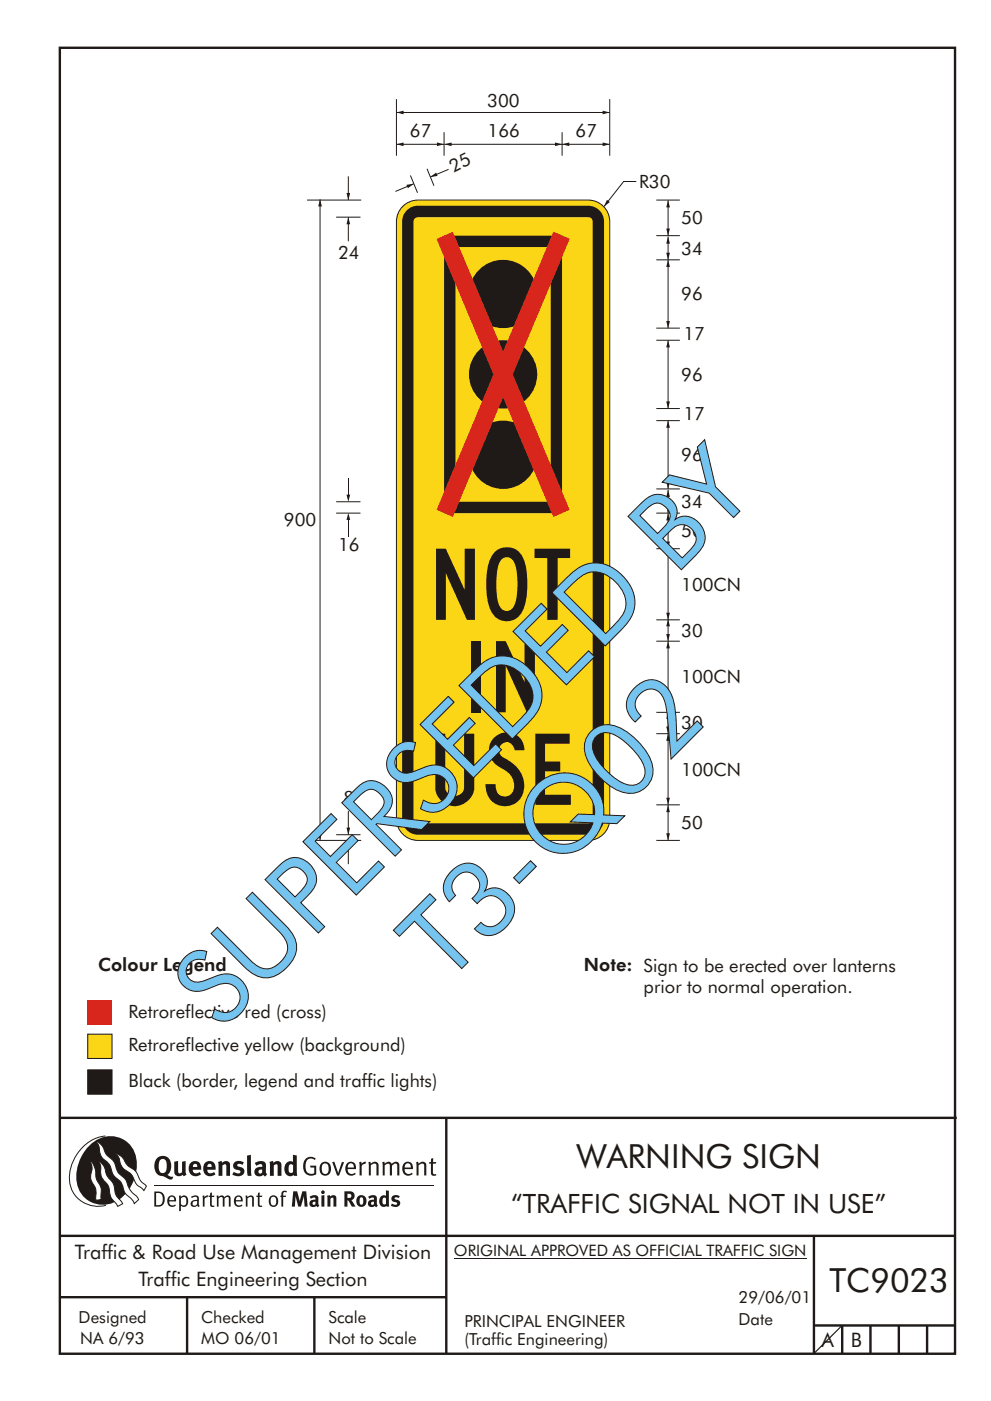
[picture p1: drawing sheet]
<svg xmlns="http://www.w3.org/2000/svg" width="210mm" height="297mm" viewBox="0 0 210 297" stroke-linecap="round" stroke-linejoin="round" font-family="sans-serif">
<g fill="none" stroke="#1f1a17" stroke-width=".51">
<path d="M12.7 10.1h189.9v276.9h-189.9zM12.7 237h190.3M94.7 236.9v50.1M12.7 262h190M12.7 275h82M39.7 275v12M66.7 275v12M172.7 262v25M172.7 281h30M178.7 281v6M184.7 281v6M190.7 281v6"/>
<path d="M196.7 281v6"/>
</g>
<path d="M18.6 219.3h5.2v5.1h-5.2z" fill-rule="evenodd" fill="#fad617" stroke="#1f1a17" stroke-width=".21"/>
<path d="M18.6 226.8h5.2v5.2h-5.2z" fill-rule="evenodd" fill="#1f1a17" stroke="#1f1a17" stroke-width=".21"/>
<path d="M18.6 212.1h5.2v5.2h-5.2z" fill="#d9261c"/>
<path d="M84.1 21v12M87.1 37.2l1.5 3.7M90.6 35.8l1.5 3.6M94.2 28v5M119.3 28v5M129.4 21v12M135 38.5h-2.7l-4.2 5.3M65.1 42.4h11.5M71.3 46h5.2" fill="none" stroke="#1f1a17" stroke-width=".21"/>
<path d="M128.8 42.4l.6 .4-1.3 1z" fill-rule="evenodd" fill="#1f1a17"/>
<path d="M85.7 43.5a4.5 4.5 0 0 1 3-1.1h36.1a4.6 4.6 0 0 1 4.6 4.6v126.6a4.6 4.6 0 0 1-4.6 4.6h-36.1a4.6 4.6 0 0 1-4.6-4.6v-126.6a4.5 4.5 0 0 1 1.6-3.5z" fill-rule="evenodd" fill="#fad617" stroke="#1f1a17" stroke-width=".21"/>
<path d="M86.3 44.6a3.3 3.3 0 0 1 2.4-1h36.1a3.3 3.3 0 0 1 3.4 3.4v126.6a3.3 3.3 0 0 1-3.4 3.4h-36.1a3.3 3.3 0 0 1-3.4-3.4v-126.6a3.3 3.3 0 0 1 1-2.4z" fill-rule="evenodd" fill="#1f1a17"/>
<path d="M88 46.3l.7-.3h36.1a.93 .93 0 0 1 .9 1v126.6a.93 .93 0 0 1-.9 1h-36.1a.93 .93 0 0 1-1-1v-126.6z" fill-rule="evenodd" fill="#fad617"/>
<g fill="none" stroke="#1f1a17" stroke-width=".21">
<path d="M139.2 50h5M139.2 55.1h5M139.2 42.4h5M139.2 69.6h5M139.2 72.1h5M139.2 89.2h5M139.2 86.6h5M139.2 116.3h5M139.2 108.8h5M139.2 103.7h5M139.2 135.9h5M139.2 131.4h5"/>
<path d="M139.2 155.6h5M139.2 151h5M139.2 178.2h5M139.2 170.6h5"/>
</g>
<g fill="#1f1a17">
<path d="M94.2 50h25.1v58.8h-25.1zM96.6 52.4h20.2v54h-20.2z" fill-rule="evenodd"/>
<circle cx="106.7" cy="96.4" r="7.2"/>
<circle cx="106.7" cy="79.4" r="7.2"/>
<circle cx="106.7" cy="62.3" r="7.2"/>
</g>
<path d="M92.6 50.7l3.5-1.6 10.6 25.4 10.7-25.4 3.5 1.5-12.1 28.8 12.1 28.7-3.5 1.5-10.7-25.4-10.6 25.4-3.5-1.5 12.1-28.7z" fill-rule="evenodd" fill="#d9261c"/>
<path d="M87.8 39l-3.9 1.6" fill="none" stroke="#1f1a17" stroke-width=".21"/>
<path d="M86.2 39.2l1.6-.2-1.3 .9-.3-.7 1.6-.2z" fill-rule="evenodd" fill="#1f1a17"/>
<path d="M95.2 35.9l-3.9 1.6" fill="none" stroke="#1f1a17" stroke-width=".21"/>
<path d="M91.3 37.5l1.2-.9 .3 .7-1.5 .2 1.2-.9z" fill-rule="evenodd" fill="#1f1a17"/>
<path d="M71.3 108.8h5.2M71.3 106.4h5.2M65.1 178.2h11.5M71.3 177h5.2M73.9 178.2v5" fill="none" stroke="#1f1a17" stroke-width=".21"/>
<path d="M73.9 178.2l.4 1.5h-.8z" fill-rule="evenodd" fill="#1f1a17"/>
<path d="M73.9 172v5" fill="none" stroke="#1f1a17" stroke-width=".21"/>
<path d="M73.5 175.5h.8l-.4 1.5z" fill-rule="evenodd" fill="#1f1a17"/>
<path d="M141.7 170.7v7.5" fill="none" stroke="#1f1a17" stroke-width=".21"/>
<g fill="#1f1a17">
<path d="M141.7 170.7l.4 1.5h-.7l.3-1.5 .4 1.5z" fill-rule="evenodd"/>
<path d="M141.4 176.7h.7l-.4 1.5 .4-1.5-.4 1.5z" fill-rule="evenodd"/>
</g>
<path d="M141.7 155.6v15" fill="none" stroke="#1f1a17" stroke-width=".21"/>
<g fill="#1f1a17">
<path d="M141.7 155.6l.4 1.5h-.7l.3-1.5 .4 1.5z" fill-rule="evenodd"/>
<path d="M141.4 169.1h.7l-.4 1.5 .4-1.5-.4 1.5z" fill-rule="evenodd"/>
</g>
<path d="M141.7 150.9v4.7" fill="none" stroke="#1f1a17" stroke-width=".21"/>
<g fill="#1f1a17">
<path d="M141.7 150.9l.4 1.5h-.7l.3-1.5 .4 1.5z" fill-rule="evenodd"/>
<path d="M141.4 154h.7l-.4 1.6 .4-1.6-.4 1.6z" fill-rule="evenodd"/>
</g>
<path d="M141.7 136v15" fill="none" stroke="#1f1a17" stroke-width=".21"/>
<g fill="#1f1a17">
<path d="M141.7 136l.4 1.5h-.7l.3-1.5 .4 1.5z" fill-rule="evenodd"/>
<path d="M141.4 149.5h.7l-.4 1.5 .4-1.5-.4 1.5z" fill-rule="evenodd"/>
</g>
<path d="M141.7 131.3v4.6" fill="none" stroke="#1f1a17" stroke-width=".21"/>
<g fill="#1f1a17">
<path d="M141.7 131.3l.4 1.5h-.7l.3-1.5 .4 1.5z" fill-rule="evenodd"/>
<path d="M141.4 134.4h.7l-.4 1.5 .4-1.5-.4 1.5z" fill-rule="evenodd"/>
</g>
<path d="M141.7 116.3v15.1" fill="none" stroke="#1f1a17" stroke-width=".21"/>
<g fill="#1f1a17">
<path d="M141.7 116.3l.4 1.6h-.7l.3-1.6 .4 1.6z" fill-rule="evenodd"/>
<path d="M141.4 129.9h.7l-.4 1.5 .4-1.5-.4 1.5z" fill-rule="evenodd"/>
</g>
<path d="M141.7 108.8v7.5" fill="none" stroke="#1f1a17" stroke-width=".21"/>
<g fill="#1f1a17">
<path d="M141.7 108.8l.4 1.5h-.7l.3-1.5 .4 1.5z" fill-rule="evenodd"/>
<path d="M141.4 114.8h.7l-.4 1.5 .4-1.5-.4 1.5z" fill-rule="evenodd"/>
</g>
<path d="M141.7 103.9v4.9" fill="none" stroke="#1f1a17" stroke-width=".21"/>
<g fill="#1f1a17">
<path d="M141.7 103.9l.4 1.5h-.7l.3-1.5 .4 1.5z" fill-rule="evenodd"/>
<path d="M141.4 107.3h.7l-.4 1.5 .4-1.5-.4 1.5z" fill-rule="evenodd"/>
</g>
<path d="M141.7 89.2v14.5" fill="none" stroke="#1f1a17" stroke-width=".21"/>
<g fill="#1f1a17">
<path d="M141.7 89.2l.4 1.5h-.7l.3-1.5 .4 1.5z" fill-rule="evenodd"/>
<path d="M141.4 102.2h.7l-.4 1.5 .4-1.5-.4 1.5z" fill-rule="evenodd"/>
</g>
<path d="M141.7 72.1v14.5" fill="none" stroke="#1f1a17" stroke-width=".21"/>
<g fill="#1f1a17">
<path d="M141.7 72.1l.4 1.5h-.7l.3-1.5 .4 1.5z" fill-rule="evenodd"/>
<path d="M141.4 85.1h.7l-.4 1.5 .4-1.5-.4 1.5z" fill-rule="evenodd"/>
</g>
<path d="M141.7 55.1v14.5" fill="none" stroke="#1f1a17" stroke-width=".21"/>
<g fill="#1f1a17">
<path d="M141.7 55.1l.4 1.5h-.7l.3-1.5 .4 1.5z" fill-rule="evenodd"/>
<path d="M141.4 68.1h.7l-.4 1.5 .4-1.5-.4 1.5z" fill-rule="evenodd"/>
</g>
<path d="M141.7 50.1v5" fill="none" stroke="#1f1a17" stroke-width=".21"/>
<g fill="#1f1a17">
<path d="M141.7 50.1l.4 1.6h-.7l.3-1.6 .4 1.6z" fill-rule="evenodd"/>
<path d="M141.4 53.6h.7l-.4 1.5 .4-1.5-.4 1.5z" fill-rule="evenodd"/>
</g>
<path d="M141.7 42.5v7.5" fill="none" stroke="#1f1a17" stroke-width=".21"/>
<g fill="#1f1a17">
<path d="M141.7 42.5l.4 1.5h-.7l.3-1.5 .4 1.5z" fill-rule="evenodd"/>
<path d="M141.4 48.5h.7l-.4 1.5 .4-1.5-.4 1.5z" fill-rule="evenodd"/>
</g>
<path d="M119.3 30.6h10.1" fill="none" stroke="#1f1a17" stroke-width=".21"/>
<g fill="#1f1a17">
<path d="M119.3 30.6l1.5-.4v.8l-1.5-.4 1.5-.4z" fill-rule="evenodd"/>
<path d="M127.9 30.2l1.5 .4-1.5 .4v-.8l1.5 .4z" fill-rule="evenodd"/>
</g>
<path d="M94.3 30.6h25" fill="none" stroke="#1f1a17" stroke-width=".21"/>
<g fill="#1f1a17">
<path d="M94.3 30.6l1.5-.4v.8l-1.5-.4 1.5-.4z" fill-rule="evenodd"/>
<path d="M117.7 30.2l1.6 .4-1.6 .4v-.8l1.6 .4z" fill-rule="evenodd"/>
</g>
<path d="M84.1 30.6h10.1" fill="none" stroke="#1f1a17" stroke-width=".21"/>
<g fill="#1f1a17">
<path d="M84.1 30.6l1.5-.4v.8l-1.5-.4 1.5-.4z" fill-rule="evenodd"/>
<path d="M92.7 30.2l1.5 .4-1.5 .4v-.8l1.5 .4z" fill-rule="evenodd"/>
</g>
<path d="M84.1 23.8h45.3" fill="none" stroke="#1f1a17" stroke-width=".21"/>
<g fill="#1f1a17">
<path d="M84.1 23.8l1.5-.3v.7l-1.5-.4 1.5-.3z" fill-rule="evenodd"/>
<path d="M127.9 23.5l1.5 .3-1.5 .4v-.7l1.5 .3z" fill-rule="evenodd"/>
</g>
<path d="M73.9 46v5.2" fill="none" stroke="#1f1a17" stroke-width=".21"/>
<path d="M73.9 46l.4 1.6h-.8z" fill-rule="evenodd" fill="#1f1a17"/>
<path d="M73.9 37.4v5" fill="none" stroke="#1f1a17" stroke-width=".21"/>
<path d="M73.5 40.9h.8l-.4 1.5z" fill-rule="evenodd" fill="#1f1a17"/>
<path d="M67.9 42.3v135.9" fill="none" stroke="#1f1a17" stroke-width=".21"/>
<g fill="#1f1a17">
<path d="M67.9 42.3l.4 1.5h-.8l.4-1.5 .4 1.5z" fill-rule="evenodd"/>
<path d="M67.5 176.7h.8l-.4 1.5 .4-1.5-.4 1.5z" fill-rule="evenodd"/>
</g>
<path d="M73.9 110.3v3.5" fill="none" stroke="#1f1a17" stroke-width=".21"/>
<path d="M73.9 108.7l.4 1.5h-.8z" fill-rule="evenodd" fill="#1f1a17"/>
<path d="M73.9 101.3v3.5" fill="none" stroke="#1f1a17" stroke-width=".21"/>
<path d="M73.5 104.9h.8l-.4 1.5 .4-1.5-.4 1.5z" fill-rule="evenodd" fill="#1f1a17"/>
<path d="M96.3 266.7h74.7" fill="none" stroke="#1f1a17" stroke-width=".21"/>
<g fill="#1f1a17">
<path d="M64.9 245.6a1.61 1.61 0 0 1 2.1 .1l-.2 .2a1.17 1.17 0 0 0-1.4-.1 1.17 1.17 0 0 0-.6 1.2 1.42 1.42 0 0 0 1.2 1.9l.7-.2v-1.2h-.8l-.1-.4h1.3v1.9a1.82 1.82 0 0 1-2.2-.1 1.82 1.82 0 0 1-.6-2.1l.2-.7z" fill-rule="evenodd"/>
<path d="M68.2 246.6a1.77 1.77 0 0 0 .4 2.6 1.39 1.39 0 0 0 1.4-.5 1.39 1.39 0 0 0 .2-1.5 1.19 1.19 0 0 0-2-.6zM68.5 246.8a.83 .83 0 0 1 1 .1 .83 .83 0 0 1 .2 1 .75 .75 0 0 1-.6 1 .75 .75 0 0 1-.8-.8v-.9z" fill-rule="evenodd"/>
<path d="M70.5 246.4l.4-.1 .8 2.4 .8-2.3h.5l-1.1 2.8h-.4z" fill-rule="evenodd"/>
<path d="M73.6 246.7a1.74 1.74 0 0 0 .5 2.5h.9l.5-.3-.2-.3a.89 .89 0 0 1-1.1 .2 .89 .89 0 0 1-.4-.9h1.7a1.15 1.15 0 0 0-.4-1.4 1.15 1.15 0 0 0-1.5 .2zM74 246.9a.67 .67 0 0 1 .8-.1 .67 .67 0 0 1 .3 .7h-1.3z" fill-rule="evenodd"/>
<path d="M76.2 246.4l.4-.1 .1 .5 .5-.4 .5-.1-.2 .5a.61 .61 0 0 0-.8 .6v1.8h-.4z" fill-rule="evenodd"/>
<path d="M78.1 246.4l.5-.1 .1 .5a.89 .89 0 0 1 .9-.5 .89 .89 0 0 1 .7 .8v2.1h-.4v-2.1l-.1-.3-.3-.1-.8 .4v2.1h-.4z" fill-rule="evenodd"/>
<path d="M81.1 246.4l.4-.1 .1 .4a.83 .83 0 0 1 .8-.4 .83 .83 0 0 1 .7 .5 .86 .86 0 0 1 .9-.5 .86 .86 0 0 1 .7 .8v2.1h-.4l-.1-2.3a.5 .5 0 0 0-.8 0l-.2 .2v2.1h-.5v-2.2l-.4-.3-.7 .4v2.1h-.4z" fill-rule="evenodd"/>
<path d="M85.7 246.7a1.74 1.74 0 0 0 .5 2.5h.9l.5-.3-.2-.3a.89 .89 0 0 1-1.1 .2 .89 .89 0 0 1-.4-.9h1.7a1.15 1.15 0 0 0-.5-1.4 1.15 1.15 0 0 0-1.4 .2zM86 246.9a.67 .67 0 0 1 .9-.1 .67 .67 0 0 1 .3 .7h-1.3z" fill-rule="evenodd"/>
<path d="M88.3 246.4l.4-.1 .1 .5a.89 .89 0 0 1 .9-.5 .89 .89 0 0 1 .7 .8v2.1h-.4v-2.1l-.1-.3-.3-.1-.8 .4v2.1h-.4z" fill-rule="evenodd"/>
<path d="M91.5 245.7l.4-.2v.9h.7l-.2 .3h-.5v2.1l.1 .1h.5l.1 .3a.71 .71 0 0 1-1.2-.5v-2h-.3v-.3h.3z" fill-rule="evenodd"/>
<path d="M37 246.3l.8-.2v2a.46 .46 0 0 0 .2 .7 .46 .46 0 0 0 .6-.3v-2.2l.8-.1v2.3l.2 .6-.6 .3-.2-.3a1.03 1.03 0 0 1-1.2 .2 1.03 1.03 0 0 1-.6-1z" fill-rule="evenodd"/>
<path d="M40.4 246.6a1.64 1.64 0 0 0 0 2.3 1.64 1.64 0 0 0 2.3 .1l-.4-.5a.78 .78 0 0 1-.9 .3 .78 .78 0 0 1-.5-.8h1.8a1.37 1.37 0 0 0-.6-1.6 1.37 1.37 0 0 0-1.7 .2zM41 246.9a.48 .48 0 0 1 .7-.1 .48 .48 0 0 1 .2 .6h-1z" fill-rule="evenodd"/>
<path d="M43.5 246.6a1.65 1.65 0 0 0-.2 2 1.65 1.65 0 0 0 1.9 .7l.5-.3-.3-.5a.78 .78 0 0 1-.9 .3 .78 .78 0 0 1-.5-.8h1.8a1.37 1.37 0 0 0-.6-1.6 1.37 1.37 0 0 0-1.7 .2zM44.1 246.9a.48 .48 0 0 1 .6-.1 .48 .48 0 0 1 .2 .6h-.9z" fill-rule="evenodd"/>
<path d="M46.3 246.4l.7-.3 .1 .4a.95 .95 0 0 1 1-.3 .95 .95 0 0 1 .7 .9v2.2h-.8v-2.3l-.3-.2-.5 .3v2.2h-.8z" fill-rule="evenodd"/>
<path d="M49.7 246.5a1.73 1.73 0 0 1 2-.1l-.2 .6-.6-.2a.42 .42 0 0 0-.6 .3l.2 .2a1.23 1.23 0 0 1 1.4 1 1.47 1.47 0 0 1-2.3 .9l-.3-.1 .3-.6 .7 .3a.47 .47 0 0 0 .7-.3 .87 .87 0 0 0-1-.6l-.4-.2-.1-.4z" fill-rule="evenodd"/>
<path d="M54.1 246.6l.3 .6 .3-.2a.62 .62 0 0 1 .9 0v.4a1.21 1.21 0 0 0-1.3 .3 1.21 1.21 0 0 0-.2 1.4 1.19 1.19 0 0 0 1.7 0l.5 .3 .4-.4-.3-.4v-1.3a.96 .96 0 0 0-1.3-1.1zM55 248.1l.6-.1v.6a.43 .43 0 0 1-.6 .1 .43 .43 0 0 1 0-.6z" fill-rule="evenodd"/>
<path d="M57.2 246.4l.7-.3 .1 .4a.95 .95 0 0 1 1-.3 .95 .95 0 0 1 .7 .9v2.2h-.8v-2.3l-.3-.2-.5 .3v2.2h-.8z" fill-rule="evenodd"/>
<path d="M62.2 244.8v1.6a1.29 1.29 0 0 0-1.4 .1 1.29 1.29 0 0 0-.5 1.3 1.24 1.24 0 0 0 .5 1.4 1.24 1.24 0 0 0 1.5-.1l.1 .2h.7l-.1-4.3zM61.5 246.9h.4l.3 .1v1.5l-.3 .2a.48 .48 0 0 1-.6-.5 1.52 1.52 0 0 1 .2-1.3z" fill-rule="evenodd"/>
<path d="M52.4 245l.8-.2 .2 4.5h-.8l-.1-.2z" fill-rule="evenodd"/>
</g>
<path d="M22.4 240.9a9 9 0 0 0-7.4 10.8 6.2 6.2 0 0 0 7.5 3.9M32.7 251.4h59.4" fill="none" stroke="#1f1a17" stroke-width=".21"/>
<path d="M19.1 242.7a5.7 5.7 0 0 1 6.5-1.4 5.7 5.7 0 0 1 3.4 5.7 8.6 8.6 0 0 1-6.2 8.4 5.7 5.7 0 0 1-6.5-7.1 9.9 9.9 0 0 1 2.8-5.6z" fill-rule="evenodd" fill="#1f1a17"/>
<path d="M24.4 244.6a3.1 3.1 0 0 1 2.3 2.1l.8 .8a3.2 3.2 0 0 1 2 2.3l.4 .7 1.2 1-.6 .9-.2-.3a3.5 3.5 0 0 1-1.9-2 3.8 3.8 0 0 0-2.1-2.2 3.5 3.5 0 0 1-1-2.3zM20.4 242a3.4 3.4 0 0 1 1.9 2.4l.7 .9a3.3 3.3 0 0 1 1.7 2.5 4.4 4.4 0 0 0 1.7 2l.3 .3a6.1 6.1 0 0 0 2.5 3.7l.2 .5-.9 .9a6.1 6.1 0 0 0-1.9-2.2l-.4-.7a3.6 3.6 0 0 0-1.9-2.8l-.6-1.1a3.6 3.6 0 0 0-1.9-2.8 3.7 3.7 0 0 1-.8-2.4zM21 246.2a3.4 3.4 0 0 1 1.5 2.7l.6 .9a3.8 3.8 0 0 1 1.4 3.1l.3 .8 1.2 1.5-1 .6-.5-.8a3.2 3.2 0 0 1-1.3-2.8 4.3 4.3 0 0 0-1.4-2.2 4.7 4.7 0 0 1-.5-2.9zM19.2 246.1a5.1 5.1 0 0 1 1.2 3.7l.3 .7a3.1 3.1 0 0 1 .7 3l.1 .8-1.1 .2-.1-.8a3.5 3.5 0 0 0-.9-3.2 3.6 3.6 0 0 1 .1-2.6z" fill-rule="evenodd" fill="#fff" stroke="#1f1a17" stroke-width=".21"/>
<g fill="#1f1a17">
<path d="M33.4 245.5a2.51 2.51 0 0 0 .4 3.7l.8 .2a2.78 2.78 0 0 0 2 .6l.2-.5h-.6l-.7-.4a2.56 2.56 0 0 0 0-3.8 1.83 1.83 0 0 0-2.1 .2zM34 245.9a.87 .87 0 0 1 1 0 .87 .87 0 0 1 .4 .9v.4a1.17 1.17 0 0 1-.9 1.5h-.3a2.38 2.38 0 0 1-.2-2.8z" fill-rule="evenodd"/>
<path d="M33.1 252.9v2.6a1.12 1.12 0 0 0 1.2-.3 1.12 1.12 0 0 0 .2-1.1l-.1-.6-.3-.4zM32.7 252.6h1.1a1.67 1.67 0 0 1 1.2 1.7 1.67 1.67 0 0 1-1.3 1.5h-1zM36.1 253.9l-.2 .6h1.1a.55 .55 0 0 0-.3-.7 .55 .55 0 0 0-.6 .1zM35.8 253.8a.95 .95 0 0 1 1.2-.2 .95 .95 0 0 1 .4 1.1h-1.5a.72 .72 0 0 0 .4 .8 .72 .72 0 0 0 .9-.1l.1 .2a1.15 1.15 0 0 1-1.5 0 1.15 1.15 0 0 1-.2-1.5zM38.4 254.1v1.2a.7 .7 0 0 0 .9 .1 .7 .7 0 0 0 .2-.9 .61 .61 0 0 0-.4-.7 .61 .61 0 0 0-.7 .3zM38 253.5l.3-.1 .1 .4a.95 .95 0 0 1 1.2-.1 .95 .95 0 0 1 .3 1.1 .92 .92 0 0 1-.5 1 .92 .92 0 0 1-1-.2v1.1l-.4 .1zM40.9 254.9a.5 .5 0 0 0 .2 .7 .5 .5 0 0 0 .7-.3v-.7zM40.5 253.8a1 1 0 0 1 1.7 .2v1.4l.2 .3-.2 .2-.3-.3a.78 .78 0 0 1-1.4-.1 .78 .78 0 0 1 .8-1.1h.5a.58 .58 0 0 0-.3-.7 .58 .58 0 0 0-.7 .3zM43 253.5l.3-.1 .1 .4 .3-.3h.5l-.2 .3a.52 .52 0 0 0-.6 .6v1.4h-.4zM44.6 252.9l.4-.1-.1 .7h.6l-.1 .3h-.5v1.5a.35 .35 0 0 0 .6 .3v.2a.57 .57 0 0 1-.6 .1 .57 .57 0 0 1-.3-.5v-1.6h-.3v-.3h.3zM45.9 253.5l.4-.1 .1 .4 .2-.2a.64 .64 0 0 1 1 .2 .7 .7 0 0 1 .8-.4 .7 .7 0 0 1 .5 .7v1.7h-.4v-1.7l-.2-.3-.7 .3v1.7h-.3v-1.6a.38 .38 0 0 0-.3-.5 .38 .38 0 0 0-.5 .3l-.1 .1v1.7h-.4zM50.2 253.9l-.2 .6h1.1a.55 .55 0 0 0-.2-.7 .55 .55 0 0 0-.7 .1zM49.9 253.8a.95 .95 0 0 1 1.2-.2 .95 .95 0 0 1 .4 1.1h-1.5a.72 .72 0 0 0 .4 .8 .72 .72 0 0 0 .9-.1l.1 .2a1.15 1.15 0 0 1-1.5 0 1.15 1.15 0 0 1-.2-1.5zM52.1 253.5l.3-.1 .1 .4a.72 .72 0 0 1 .8-.4 .72 .72 0 0 1 .6 .7v1.7h-.4v-1.5a.45 .45 0 0 0-.3-.6 .45 .45 0 0 0-.5 .3l-.2 .1v1.7h-.3zM54.7 252.9l.4-.1v.7h.6l-.1 .3h-.5v1.5a.35 .35 0 0 0 .5 .3v.2a.57 .57 0 0 1-.6 .1 .57 .57 0 0 1-.3-.5v-1.6h-.3v-.3h.3zM57.6 253.9l-.2 .7a.65 .65 0 0 0 .3 .9 .65 .65 0 0 0 .8-.3l.1-.1a.93 .93 0 0 0-.7-1.4zM57.3 253.8a1.12 1.12 0 0 1 1.4 0 1.12 1.12 0 0 1 .2 1.4 1.01 1.01 0 0 1-1.2 .7 1.01 1.01 0 0 1-.7-1.2zM59.9 252.6l.5-.2 .5 .2-.2 .2-.3-.1-.3 .2v.6h.6l-.1 .3h-.5v2h-.4v-2h-.2v-.3h.2zM62.2 252.6l-.3 3.2h.7l.1-2.2 .6 2.2h.5l.7-2.2 .1 2.2h.7l-.3-3.2h-.9l-.5 2.1-.5-2.1zM65.7 253.7l.3 .5a.51 .51 0 0 1 .5-.3 .51 .51 0 0 1 .4 .4v.1a.88 .88 0 0 0-1.1 .3 .88 .88 0 0 0 .2 1.1 .9 .9 0 0 0 1.1-.1l.3 .3 .4-.4-.3-.3v-1.1a.87 .87 0 0 0-.4-.8 .87 .87 0 0 0-1 .1zM66.4 254.9l.5-.1v.5l-.1 .1h-.3l-.2-.1zM68.2 253.5v2.3h.6v-2.4zM68.1 252.8a.4 .4 0 0 0 .8 0 .4 .4 0 0 0-.8 0zM69.4 253.5l.1 2.3h.6v-1.7a.33 .33 0 0 1 .4-.2 .33 .33 0 0 1 .2 .4v1.5h.7v-1.7a.75 .75 0 0 0-.6-.7 .75 .75 0 0 0-.8 .3v-.3zM73.1 252.6v3.2h.6v-1.3l.3 .2 .7 1.1h.7l-.9-1.4a.94 .94 0 0 0 .7-1 .94 .94 0 0 0-.9-.8zM73.7 253.1a.51 .51 0 0 1 .7 .1 .51 .51 0 0 1-.1 .8h-.6zM75.9 253.7a1.19 1.19 0 0 0-.1 1.8 1.19 1.19 0 0 0 1.7-.1 1.19 1.19 0 0 0 0-1.6 1.19 1.19 0 0 0-1.6-.1zM76.5 253.9h.2a.99 .99 0 0 1 0 1.5 1.06 1.06 0 0 1-.2-1.5zM78.1 253.7l.3 .5a.51 .51 0 0 1 .5-.3 .51 .51 0 0 1 .4 .4v.1a.88 .88 0 0 0-1.1 .3 .88 .88 0 0 0 .2 1.1 .9 .9 0 0 0 1.1-.1l.3 .3 .4-.4-.2-.3v-1.1a.87 .87 0 0 0-.5-.8 .87 .87 0 0 0-1 .1zM78.9 254.9l.4-.1v.5l-.1 .1h-.3l-.2-.1zM81.9 252.4v1.2a1.2 1.2 0 0 0-1.4 .5 1.2 1.2 0 0 0 .2 1.5l.5 .3 .8-.2v.1h.6l-.1-3.3zM81.4 254l.5 .1-.1 1.2a.46 .46 0 0 1-.5 0 .46 .46 0 0 1-.2-.6zM83.3 253.6a.79 .79 0 0 0-.2 1 .79 .79 0 0 0 1 .3 .33 .33 0 0 1 0 .5 .33 .33 0 0 1-.5 0l-.5-.2-.2 .4a1.15 1.15 0 0 0 1.2 .3 1.15 1.15 0 0 0 .8-1 1.49 1.49 0 0 0-1.2-.7 .4 .4 0 0 1 .3-.4 .4 .4 0 0 1 .4 .1l.2 .1 .2-.4a1.47 1.47 0 0 0-1.5 0z" fill-rule="evenodd"/>
</g>
<path d="M178.7 281l-6 6" fill="none" stroke="#1f1a17" stroke-width=".25"/>
<g font-size="22.4" fill="#1f1a17">
<text x="94.6" y="208.7" transform="rotate(-45 94.6 208.7)">T3-Q02</text>
<text x="46.7" y="218.7" transform="rotate(-45 46.7 218.7)">SUPERSEDED BY</text>
</g>
<g font-size="15.1" fill="#1f1a17">
<text x="92.5" y="131.4">NOT</text>
<text x="100" y="151">IN</text>
<text x="92.4" y="170.6">USE</text>
</g>
<g font-size="7.1" fill="#1f1a17">
<text x="122.3" y="247.6">WARNING SIGN</text>
<text x="176" y="274">TC9023</text>
</g>
<text font-size="5.6" fill="#1f1a17" x="108.5" y="257.2">“TRAFFIC SIGNAL NOT IN USE”</text>
<g font-size="4.2" fill="#1f1a17">
<text x="15.9" y="267">Traffic &amp; Road Use Management Division</text>
<text x="29.4" y="272.6">Traffic Engineering Section</text>
<text x="174.3" y="285.6">A</text>
<text x="180.5" y="285.6">B</text>
</g>
<g font-size="3.9" fill="#1f1a17">
<text x="103.4" y="22.7">300</text>
<text x="87" y="29">67</text>
<text x="103.5" y="29">166</text>
<text x="122.1" y="29">67</text>
<text x="96.2" y="36.7" transform="rotate(-26 96.2 36.7)">25</text>
<text x="135.6" y="39.8">R30</text>
<text x="144.5" y="47.6">50</text>
<text x="144.5" y="54">34</text>
<text x="71.7" y="55">24</text>
<text x="144.5" y="63.7">96</text>
<text x="145" y="72.1">17</text>
<text x="144.5" y="80.7">96</text>
<text x="145" y="89.1">17</text>
<text x="144.5" y="97.8">96</text>
<text x="144.5" y="107.7">34</text>
<text x="60.2" y="111.5">900</text>
<text x="144.5" y="113.9">50</text>
<text x="71.7" y="116.9">16</text>
<text x="144.5" y="125.3">100CN</text>
<text x="144.5" y="135">30</text>
<text x="144.5" y="144.9">100CN</text>
<text x="144.5" y="154.6">30</text>
<text x="144.5" y="164.5">100CN</text>
<text x="72.9" y="170.4">8</text>
<text x="144.5" y="175.8">50</text>
<text x="20.8" y="205.8">Colour Legend</text>
<text x="123.9" y="205.8">Note: Sign to be erected over lanterns</text>
<text x="27.3" y="215.7">Retroreflective red (cross)</text>
<text x="136.6" y="210.6">prior to normal operation.</text>
<text x="27.3" y="222.9">Retroreflective yellow (background)</text>
<text x="27.3" y="230.5">Black (border, legend and traffic lights)</text>
</g>
<g font-size="3.5" fill="#1f1a17">
<text x="16.7" y="280.5">Designed</text>
<text x="42.7" y="280.5">Checked</text>
<text x="69.7" y="280.5">Scale</text>
<text x="98.5" y="281.4">PRINCIPAL ENGINEER</text>
<text x="156.7" y="276.3">29/06/01</text>
<text x="156.7" y="281">Date</text>
<text x="17" y="284.9">NA 6/93</text>
<text x="42.7" y="284.9">MO 06/01</text>
<text x="69.7" y="285">Not to Scale</text>
<text x="98.5" y="285.1">(Traffic Engineering)</text>
</g>
<text font-size="3.4" fill="#1f1a17" x="96.3" y="266.3">ORIGINAL APPROVED AS OFFICIAL TRAFFIC SIGN</text>
</svg>
